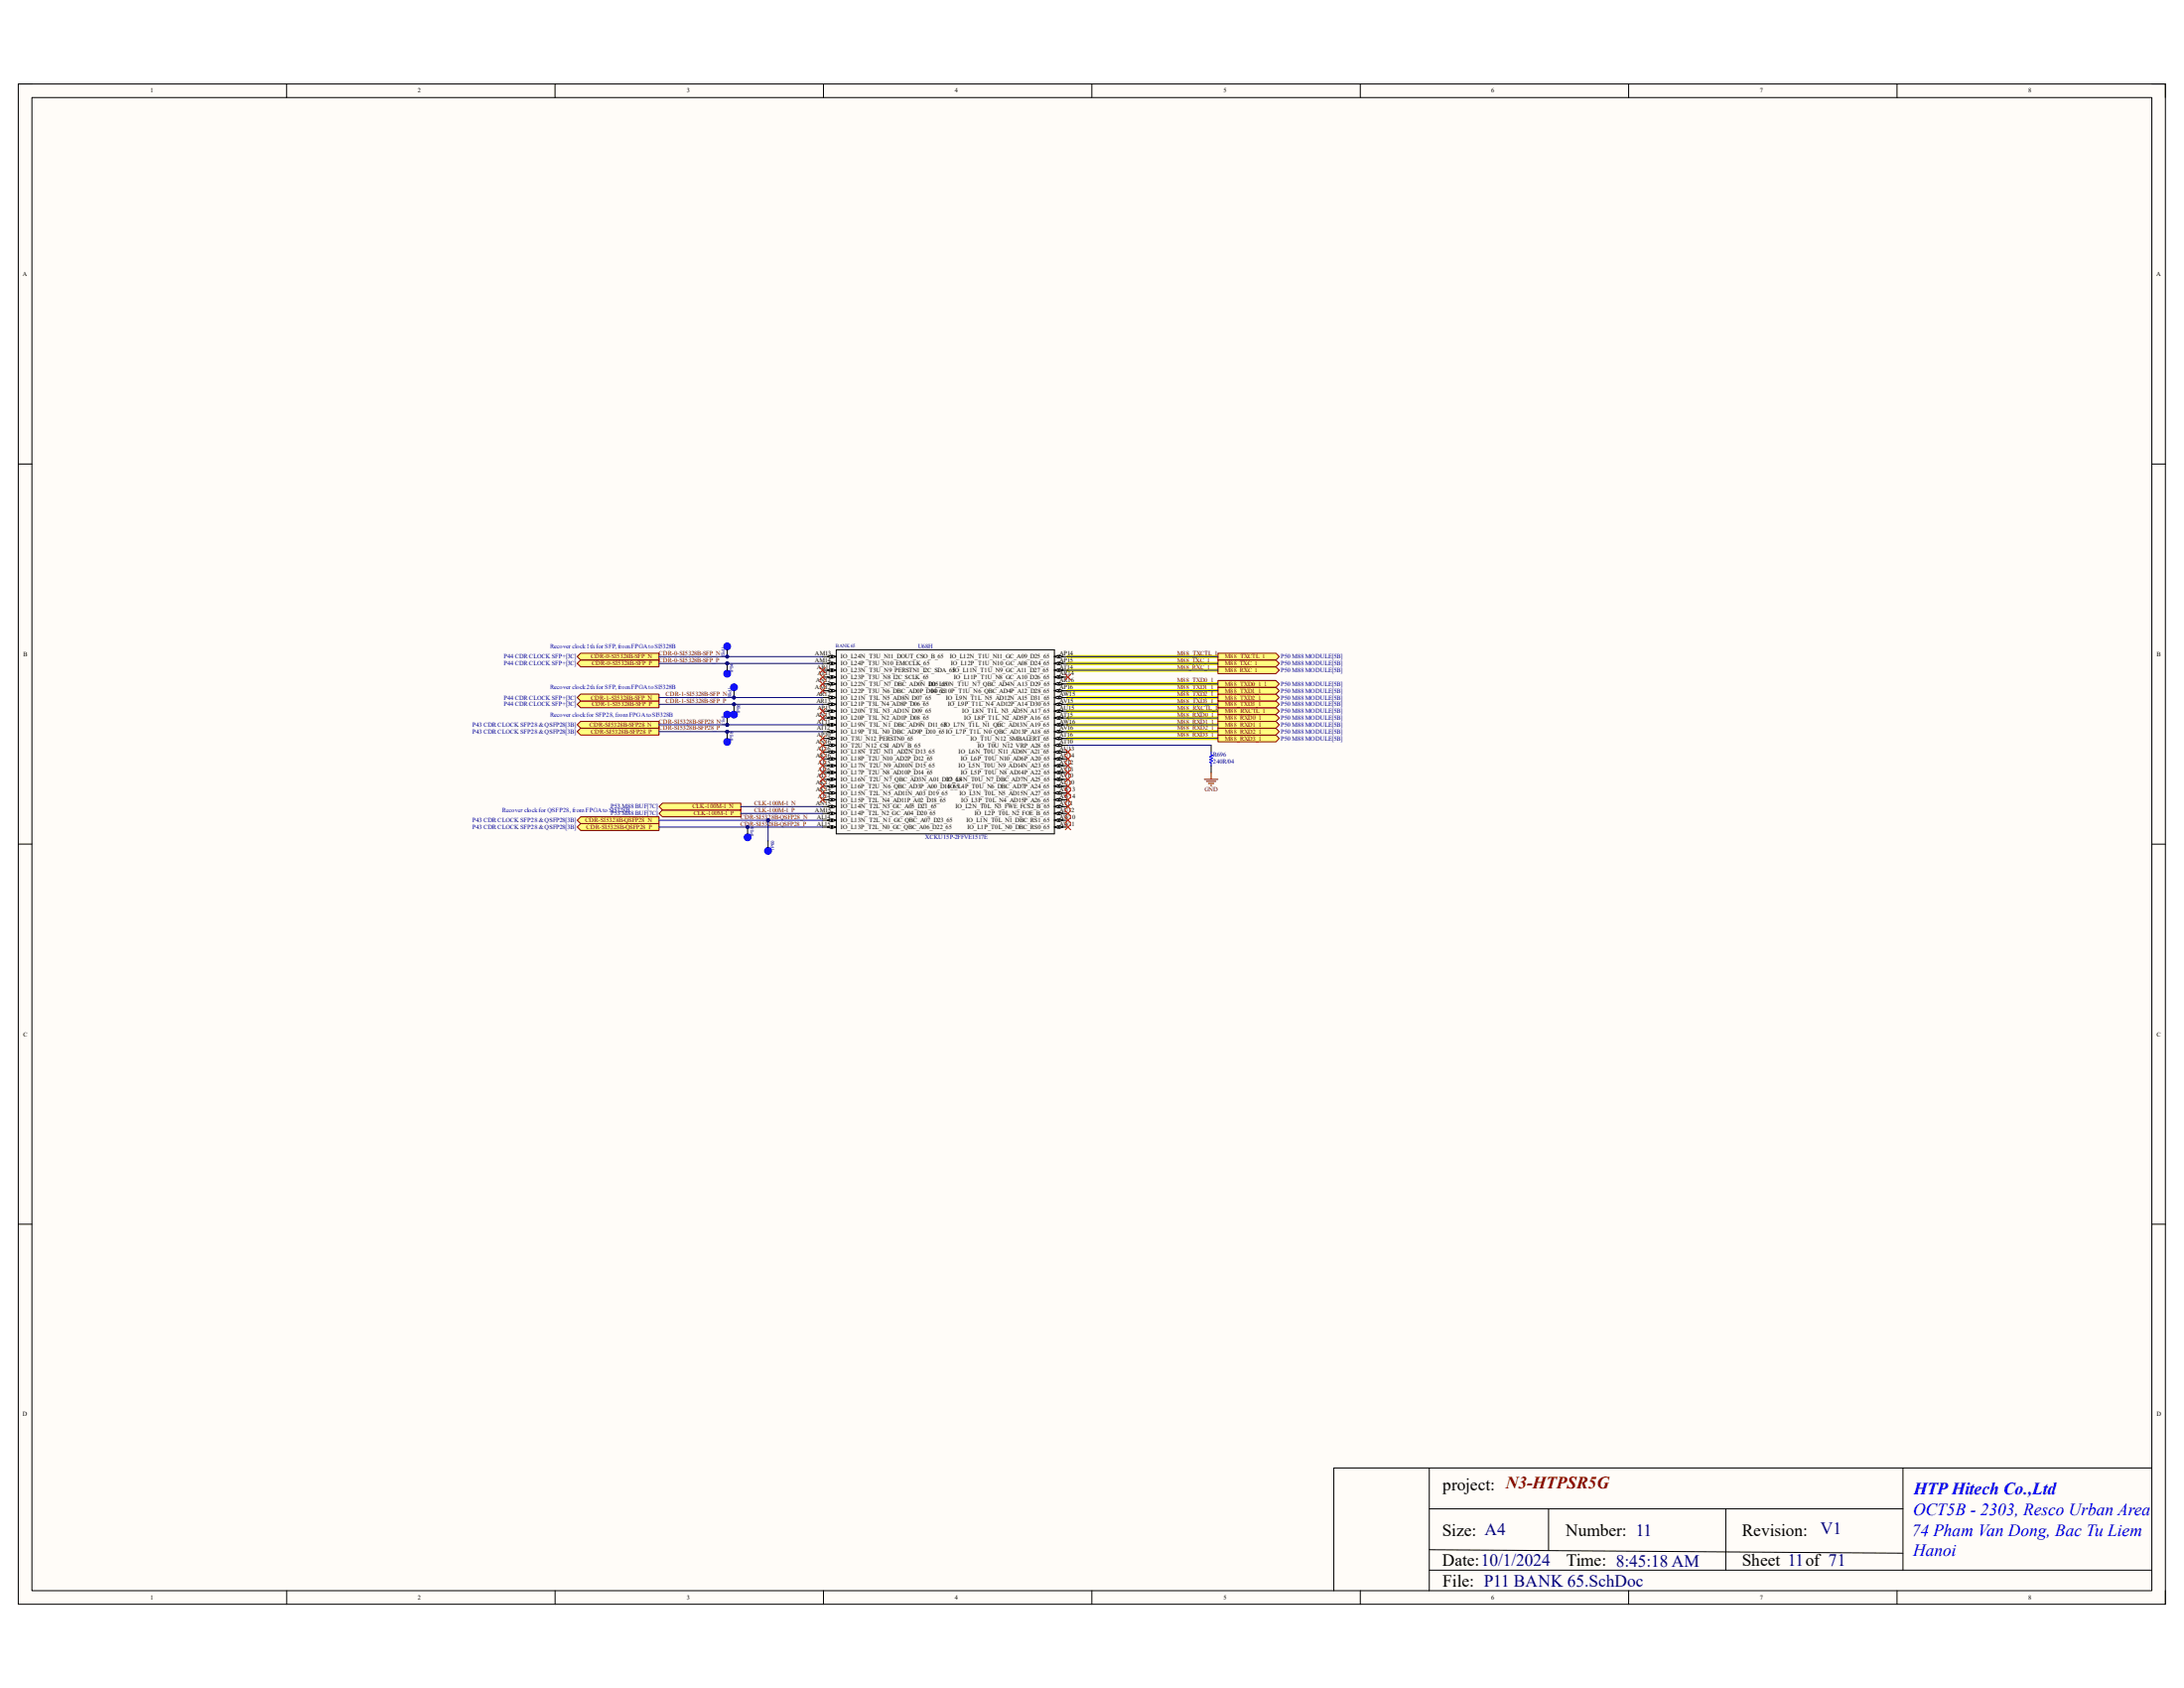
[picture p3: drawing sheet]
<svg xmlns="http://www.w3.org/2000/svg" width="279mm" height="216mm" viewBox="0 0 279 216" stroke-linecap="round" stroke-linejoin="round" font-family="sans-serif">
<path d="M2.3 10.7h274.7v194.5h-274.7z" fill-rule="evenodd" fill="#fffcf8"/>
<path d="M2.3 10.7h274.7v194.5h-274.7z" fill="none" stroke="#000" stroke-width=".13"/>
<path d="M4.1 12.5h271.2v191h-271.2z" fill-rule="evenodd" fill="#fffcf8"/>
<g fill="none" stroke="#000" stroke-width=".13">
<path d="M2.3 10.7h1.8M4.1 12.5h271.2v191h-271.2zM36.7 10.7v1.8M71 10.7v1.8M105.3 10.7v1.8M139.7 10.7v1.8M174 10.7v1.8M208.4 10.7v1.8M242.7 10.7v1.8M275.3 10.7h1.7v1.8M2.3 59.3h1.8M275.3 59.4h1.7"/>
<path d="M107 83.1h27.9v23.6h-27.9zM154.9 95.3v.9M154.9 97.9v.9M2.3 108h1.8M134.9 105.8h1.7M275.3 108h1.7M2.3 156.6h1.8M275.3 156.6h1.7M182.8 187.8v15.7M182.8 193h60.6M182.8 198.2l60.6 .5M198.1 193v5.3"/>
<path d="M220.8 193v7.8M243.4 187.8v13M275.3 187.8h-104.7v15.7M36.7 203.5v1.7M71 203.5v1.7M105.3 203.5v1.7M139.7 203.5v1.7M174 203.5v1.7M182.8 200.8h92.5M208.4 203.5v1.7M242.7 203.5v1.7M277 203.5v1.7"/>
</g>
<path d="M136.6 94.4h19.2M136.6 93.6h19.2M136.6 92.7h19.2M136.6 91.8h19.2M136.6 91h19.2M136.6 90.1h19.2M136.6 89.2h19.2M136.6 88.3h19.2M136.6 87.5h19.2M136.6 85.7h19.2M136.6 84.9h19.2M136.6 84h19.2" fill="none" stroke="#ff0" stroke-width=".42"/>
<path d="M154.9 96.2v.3l.2 .1-.3 .2 .3 .2-.3 .1 .3 .2-.3 .2 .1 .1v.3" fill="none" stroke="#00f" stroke-width=".13"/>
<path d="M154.1 99.7h1.7M154.3 99.9h1.2M154.9 98.8v.9M154.6 100.2h.7M154.9 100.5h.1" fill="none" stroke="#800000" stroke-width=".13"/>
<path d="M134.9 105.8l.5-.2v.4z" fill="#f8fcff"/>
<path d="M134.9 105.8l.5-.2v.4z" fill="none" stroke="#000" stroke-width=".13"/>
<path d="M135.5 105.6l.5 .2-.5 .2z" fill="#f8fcff"/>
<path d="M134.9 104.9h1.7M135.5 105.6l.5 .2-.5 .2z" fill="none" stroke="#000" stroke-width=".13"/>
<path d="M134.9 104.9l.5-.2v.4z" fill="#f8fcff"/>
<path d="M134.9 104.9l.5-.2v.4z" fill="none" stroke="#000" stroke-width=".13"/>
<path d="M135.5 104.7l.5 .2-.5 .2z" fill="#f8fcff"/>
<path d="M134.9 104h1.7M135.5 104.7l.5 .2-.5 .2z" fill="none" stroke="#000" stroke-width=".13"/>
<path d="M134.9 104l.5-.1v.3z" fill="#f8fcff"/>
<path d="M134.9 104l.5-.1v.3z" fill="none" stroke="#000" stroke-width=".13"/>
<path d="M135.5 103.9l.5 .1-.5 .2z" fill="#f8fcff"/>
<path d="M134.9 103.2h1.7M135.5 103.9l.5 .1-.5 .2z" fill="none" stroke="#000" stroke-width=".13"/>
<path d="M134.9 103.2l.5-.2v.3z" fill="#f8fcff"/>
<path d="M134.9 103.2l.5-.2v.3z" fill="none" stroke="#000" stroke-width=".13"/>
<path d="M135.5 103l.5 .2-.5 .1z" fill="#f8fcff"/>
<path d="M134.9 102.3h1.7M135.5 103l.5 .2-.5 .1z" fill="none" stroke="#000" stroke-width=".13"/>
<path d="M134.9 102.3l.5-.2v.4z" fill="#f8fcff"/>
<path d="M134.9 102.3l.5-.2v.4z" fill="none" stroke="#000" stroke-width=".13"/>
<path d="M135.5 102.1l.5 .2-.5 .2z" fill="#f8fcff"/>
<path d="M134.9 101.4h1.7M135.5 102.1l.5 .2-.5 .2z" fill="none" stroke="#000" stroke-width=".13"/>
<path d="M134.9 101.4l.5-.1v.3z" fill="#f8fcff"/>
<path d="M134.9 101.4l.5-.1v.3z" fill="none" stroke="#000" stroke-width=".13"/>
<path d="M135.5 101.3l.5 .1-.5 .2z" fill="#f8fcff"/>
<path d="M134.9 100.6h1.7M135.5 101.3l.5 .1-.5 .2z" fill="none" stroke="#000" stroke-width=".13"/>
<path d="M134.9 100.6l.5-.2v.3z" fill="#f8fcff"/>
<path d="M134.9 100.6l.5-.2v.3z" fill="none" stroke="#000" stroke-width=".13"/>
<path d="M135.5 100.4l.5 .2-.5 .1z" fill="#f8fcff"/>
<path d="M134.9 99.7h1.7M135.5 100.4l.5 .2-.5 .1z" fill="none" stroke="#000" stroke-width=".13"/>
<path d="M134.9 99.7l.5-.2v.4z" fill="#f8fcff"/>
<path d="M134.9 99.7l.5-.2v.4z" fill="none" stroke="#000" stroke-width=".13"/>
<path d="M135.5 99.5l.5 .2-.5 .2z" fill="#f8fcff"/>
<path d="M134.9 98.8h1.7M135.5 99.5l.5 .2-.5 .2z" fill="none" stroke="#000" stroke-width=".13"/>
<path d="M134.9 98.8l.5-.2v.4z" fill="#f8fcff"/>
<path d="M134.9 98.8l.5-.2v.4z" fill="none" stroke="#000" stroke-width=".13"/>
<path d="M135.5 98.6l.5 .2-.5 .2z" fill="#f8fcff"/>
<path d="M134.9 97.9h1.7M135.5 98.6l.5 .2-.5 .2z" fill="none" stroke="#000" stroke-width=".13"/>
<path d="M134.9 97.9l.5-.1v.3z" fill="#f8fcff"/>
<path d="M134.9 97.9l.5-.1v.3z" fill="none" stroke="#000" stroke-width=".13"/>
<path d="M135.5 97.8l.5 .1-.5 .2z" fill="#f8fcff"/>
<path d="M134.9 97.1h1.7M135.5 97.8l.5 .1-.5 .2z" fill="none" stroke="#000" stroke-width=".13"/>
<path d="M134.9 97.1l.5-.2v.3z" fill="#f8fcff"/>
<path d="M134.9 97.1l.5-.2v.3z" fill="none" stroke="#000" stroke-width=".13"/>
<path d="M135.5 96.9l.5 .2-.5 .1z" fill="#f8fcff"/>
<path d="M134.9 96.2h1.7M135.5 96.9l.5 .2-.5 .1z" fill="none" stroke="#000" stroke-width=".13"/>
<path d="M134.9 96.2l.5-.2v.4z" fill="#f8fcff"/>
<path d="M134.9 96.2l.5-.2v.4z" fill="none" stroke="#000" stroke-width=".13"/>
<path d="M135.5 96l.5 .2-.5 .2z" fill="#f8fcff"/>
<path d="M134.9 95.3h1.7M135.5 96l.5 .2-.5 .2z" fill="none" stroke="#000" stroke-width=".13"/>
<path d="M134.9 95.3l.5-.2v.4z" fill="#f8fcff"/>
<path d="M134.9 95.3l.5-.2v.4z" fill="none" stroke="#000" stroke-width=".13"/>
<path d="M135.5 95.1l.5 .2-.5 .2z" fill="#f8fcff"/>
<path d="M134.9 94.4h1.7M135.5 95.1l.5 .2-.5 .2z" fill="none" stroke="#000" stroke-width=".13"/>
<path d="M134.9 94.4l.5-.1v.3z" fill="#f8fcff"/>
<path d="M134.9 94.4l.5-.1v.3z" fill="none" stroke="#000" stroke-width=".13"/>
<path d="M135.5 94.3l.5 .1-.5 .2z" fill="#f8fcff"/>
<path d="M134.9 93.6h1.7M135.5 94.3l.5 .1-.5 .2z" fill="none" stroke="#000" stroke-width=".13"/>
<path d="M134.9 93.6l.5-.2v.3z" fill="#f8fcff"/>
<path d="M134.9 93.6l.5-.2v.3z" fill="none" stroke="#000" stroke-width=".13"/>
<path d="M135.5 93.4l.5 .2-.5 .1z" fill="#f8fcff"/>
<path d="M134.9 92.7h1.7M135.5 93.4l.5 .2-.5 .1z" fill="none" stroke="#000" stroke-width=".13"/>
<path d="M134.9 92.7l.5-.2v.4z" fill="#f8fcff"/>
<path d="M134.9 92.7l.5-.2v.4z" fill="none" stroke="#000" stroke-width=".13"/>
<path d="M135.5 92.5l.5 .2-.5 .2z" fill="#f8fcff"/>
<path d="M134.9 91.8h1.7M135.5 92.5l.5 .2-.5 .2z" fill="none" stroke="#000" stroke-width=".13"/>
<path d="M134.9 91.8l.5-.1v.3z" fill="#f8fcff"/>
<path d="M134.9 91.8l.5-.1v.3z" fill="none" stroke="#000" stroke-width=".13"/>
<path d="M135.5 91.7l.5 .1-.5 .2z" fill="#f8fcff"/>
<path d="M134.9 91h1.7M135.5 91.7l.5 .1-.5 .2z" fill="none" stroke="#000" stroke-width=".13"/>
<path d="M134.9 91l.5-.2v.3z" fill="#f8fcff"/>
<path d="M134.9 91l.5-.2v.3z" fill="none" stroke="#000" stroke-width=".13"/>
<path d="M135.5 90.8l.5 .2-.5 .1z" fill="#f8fcff"/>
<path d="M134.9 90.1h1.7M135.5 90.8l.5 .2-.5 .1z" fill="none" stroke="#000" stroke-width=".13"/>
<path d="M134.9 90.1l.5-.2v.4z" fill="#f8fcff"/>
<path d="M134.9 90.1l.5-.2v.4z" fill="none" stroke="#000" stroke-width=".13"/>
<path d="M135.5 89.9l.5 .2-.5 .2z" fill="#f8fcff"/>
<path d="M134.9 89.2h1.7M135.5 89.9l.5 .2-.5 .2z" fill="none" stroke="#000" stroke-width=".13"/>
<path d="M134.9 89.2l.5-.2v.4z" fill="#f8fcff"/>
<path d="M134.9 89.2l.5-.2v.4z" fill="none" stroke="#000" stroke-width=".13"/>
<path d="M135.5 89l.5 .2-.5 .2z" fill="#f8fcff"/>
<path d="M134.9 88.3h1.7M135.5 89l.5 .2-.5 .2z" fill="none" stroke="#000" stroke-width=".13"/>
<path d="M134.9 88.3l.5-.1v.3z" fill="#f8fcff"/>
<path d="M134.9 88.3l.5-.1v.3z" fill="none" stroke="#000" stroke-width=".13"/>
<path d="M135.5 88.2l.5 .1-.5 .2z" fill="#f8fcff"/>
<path d="M134.9 87.5h1.7M135.5 88.2l.5 .1-.5 .2z" fill="none" stroke="#000" stroke-width=".13"/>
<path d="M134.9 87.5l.5-.2v.3z" fill="#f8fcff"/>
<path d="M134.9 87.5l.5-.2v.3z" fill="none" stroke="#000" stroke-width=".13"/>
<path d="M135.5 87.3l.5 .2-.5 .1z" fill="#f8fcff"/>
<path d="M134.9 86.6h1.7M135.5 87.3l.5 .2-.5 .1z" fill="none" stroke="#000" stroke-width=".13"/>
<path d="M134.9 86.6l.5-.2v.4z" fill="#f8fcff"/>
<path d="M134.9 86.6l.5-.2v.4z" fill="none" stroke="#000" stroke-width=".13"/>
<path d="M135.5 86.4l.5 .2-.5 .2z" fill="#f8fcff"/>
<path d="M134.9 85.7h1.7M135.5 86.4l.5 .2-.5 .2z" fill="none" stroke="#000" stroke-width=".13"/>
<path d="M134.9 85.7l.5-.1v.3z" fill="#f8fcff"/>
<path d="M134.9 85.7l.5-.1v.3z" fill="none" stroke="#000" stroke-width=".13"/>
<path d="M135.5 85.6l.5 .1-.5 .2z" fill="#f8fcff"/>
<path d="M134.9 84.9h1.7M135.5 85.6l.5 .1-.5 .2z" fill="none" stroke="#000" stroke-width=".13"/>
<path d="M134.9 84.9l.5-.2v.3z" fill="#f8fcff"/>
<path d="M134.9 84.9l.5-.2v.3z" fill="none" stroke="#000" stroke-width=".13"/>
<path d="M135.5 84.7l.5 .2-.5 .1z" fill="#f8fcff"/>
<path d="M134.9 84h1.7M135.5 84.7l.5 .2-.5 .1z" fill="none" stroke="#000" stroke-width=".13"/>
<path d="M134.9 84l.5-.2v.4z" fill="#f8fcff"/>
<path d="M134.9 84l.5-.2v.4z" fill="none" stroke="#000" stroke-width=".13"/>
<path d="M135.5 83.8l.5 .2-.5 .2z" fill="#f8fcff"/>
<path d="M135.5 83.8l.5 .2-.5 .2zM105.2 105.8h1.8" fill="none" stroke="#000" stroke-width=".13"/>
<path d="M106.5 105.6l.5 .2-.5 .2z" fill="#f8fcff"/>
<path d="M106.5 105.6l.5 .2-.5 .2z" fill="none" stroke="#000" stroke-width=".13"/>
<path d="M105.8 105.8l.6-.2v.4z" fill="#f8fcff"/>
<path d="M105.2 104.9h1.8M105.8 105.8l.6-.2v.4z" fill="none" stroke="#000" stroke-width=".13"/>
<path d="M106.5 104.7l.5 .2-.5 .2z" fill="#f8fcff"/>
<path d="M106.5 104.7l.5 .2-.5 .2z" fill="none" stroke="#000" stroke-width=".13"/>
<path d="M105.8 104.9l.6-.2v.4z" fill="#f8fcff"/>
<path d="M105.2 104h1.8M105.8 104.9l.6-.2v.4z" fill="none" stroke="#000" stroke-width=".13"/>
<path d="M106.5 103.9l.5 .1-.5 .2z" fill="#f8fcff"/>
<path d="M106.5 103.9l.5 .1-.5 .2z" fill="none" stroke="#000" stroke-width=".13"/>
<path d="M105.8 104l.6-.1v.3z" fill="#f8fcff"/>
<path d="M105.2 103.2h1.8M105.8 104l.6-.1v.3z" fill="none" stroke="#000" stroke-width=".13"/>
<path d="M106.5 103l.5 .2-.5 .1z" fill="#f8fcff"/>
<path d="M106.5 103l.5 .2-.5 .1z" fill="none" stroke="#000" stroke-width=".13"/>
<path d="M105.8 103.2l.6-.2v.3z" fill="#f8fcff"/>
<path d="M105.2 102.3h1.8M105.8 103.2l.6-.2v.3z" fill="none" stroke="#000" stroke-width=".13"/>
<path d="M106.5 102.1l.5 .2-.5 .2z" fill="#f8fcff"/>
<path d="M106.5 102.1l.5 .2-.5 .2z" fill="none" stroke="#000" stroke-width=".13"/>
<path d="M105.8 102.3l.6-.2v.4z" fill="#f8fcff"/>
<path d="M105.2 101.4h1.8M105.8 102.3l.6-.2v.4z" fill="none" stroke="#000" stroke-width=".13"/>
<path d="M106.5 101.3l.5 .1-.5 .2z" fill="#f8fcff"/>
<path d="M106.5 101.3l.5 .1-.5 .2z" fill="none" stroke="#000" stroke-width=".13"/>
<path d="M105.8 101.4l.6-.1v.3z" fill="#f8fcff"/>
<path d="M105.2 100.6h1.8M105.8 101.4l.6-.1v.3z" fill="none" stroke="#000" stroke-width=".13"/>
<path d="M106.5 100.4l.5 .2-.5 .1z" fill="#f8fcff"/>
<path d="M106.5 100.4l.5 .2-.5 .1z" fill="none" stroke="#000" stroke-width=".13"/>
<path d="M105.8 100.6l.6-.2v.3z" fill="#f8fcff"/>
<path d="M105.2 99.7h1.8M105.8 100.6l.6-.2v.3z" fill="none" stroke="#000" stroke-width=".13"/>
<path d="M106.5 99.5l.5 .2-.5 .2z" fill="#f8fcff"/>
<path d="M106.5 99.5l.5 .2-.5 .2z" fill="none" stroke="#000" stroke-width=".13"/>
<path d="M105.8 99.7l.6-.2v.4z" fill="#f8fcff"/>
<path d="M105.2 98.8h1.8M105.8 99.7l.6-.2v.4z" fill="none" stroke="#000" stroke-width=".13"/>
<path d="M106.5 98.6l.5 .2-.5 .2z" fill="#f8fcff"/>
<path d="M106.5 98.6l.5 .2-.5 .2z" fill="none" stroke="#000" stroke-width=".13"/>
<path d="M105.8 98.8l.6-.2v.4z" fill="#f8fcff"/>
<path d="M105.2 97.9h1.8M105.8 98.8l.6-.2v.4z" fill="none" stroke="#000" stroke-width=".13"/>
<path d="M106.5 97.8l.5 .1-.5 .2z" fill="#f8fcff"/>
<path d="M106.5 97.8l.5 .1-.5 .2z" fill="none" stroke="#000" stroke-width=".13"/>
<path d="M105.8 97.9l.6-.1v.3z" fill="#f8fcff"/>
<path d="M105.2 97.1h1.8M105.8 97.9l.6-.1v.3z" fill="none" stroke="#000" stroke-width=".13"/>
<path d="M106.5 96.9l.5 .2-.5 .1z" fill="#f8fcff"/>
<path d="M106.5 96.9l.5 .2-.5 .1z" fill="none" stroke="#000" stroke-width=".13"/>
<path d="M105.8 97.1l.6-.2v.3z" fill="#f8fcff"/>
<path d="M105.2 96.2h1.8M105.8 97.1l.6-.2v.3z" fill="none" stroke="#000" stroke-width=".13"/>
<path d="M106.5 96l.5 .2-.5 .2z" fill="#f8fcff"/>
<path d="M106.5 96l.5 .2-.5 .2z" fill="none" stroke="#000" stroke-width=".13"/>
<path d="M105.8 96.2l.6-.2v.4z" fill="#f8fcff"/>
<path d="M105.2 95.3h1.8M105.8 96.2l.6-.2v.4z" fill="none" stroke="#000" stroke-width=".13"/>
<path d="M106.5 95.1l.5 .2-.5 .2z" fill="#f8fcff"/>
<path d="M106.5 95.1l.5 .2-.5 .2z" fill="none" stroke="#000" stroke-width=".13"/>
<path d="M105.8 95.3l.6-.2v.4z" fill="#f8fcff"/>
<path d="M105.2 94.4h1.8M105.8 95.3l.6-.2v.4z" fill="none" stroke="#000" stroke-width=".13"/>
<path d="M106.5 94.3l.5 .1-.5 .2z" fill="#f8fcff"/>
<path d="M106.5 94.3l.5 .1-.5 .2z" fill="none" stroke="#000" stroke-width=".13"/>
<path d="M105.8 94.4l.6-.1v.3z" fill="#f8fcff"/>
<path d="M105.2 93.6h1.8M105.8 94.4l.6-.1v.3z" fill="none" stroke="#000" stroke-width=".13"/>
<path d="M106.5 93.4l.5 .2-.5 .1z" fill="#f8fcff"/>
<path d="M106.5 93.4l.5 .2-.5 .1z" fill="none" stroke="#000" stroke-width=".13"/>
<path d="M105.8 93.6l.6-.2v.3z" fill="#f8fcff"/>
<path d="M105.2 92.7h1.8M105.8 93.6l.6-.2v.3z" fill="none" stroke="#000" stroke-width=".13"/>
<path d="M106.5 92.5l.5 .2-.5 .2z" fill="#f8fcff"/>
<path d="M106.5 92.5l.5 .2-.5 .2z" fill="none" stroke="#000" stroke-width=".13"/>
<path d="M105.8 92.7l.6-.2v.4z" fill="#f8fcff"/>
<path d="M105.2 91.8h1.8M105.8 92.7l.6-.2v.4z" fill="none" stroke="#000" stroke-width=".13"/>
<path d="M106.5 91.7l.5 .1-.5 .2z" fill="#f8fcff"/>
<path d="M106.5 91.7l.5 .1-.5 .2z" fill="none" stroke="#000" stroke-width=".13"/>
<path d="M105.8 91.8l.6-.1v.3z" fill="#f8fcff"/>
<path d="M105.2 91h1.8M105.8 91.8l.6-.1v.3z" fill="none" stroke="#000" stroke-width=".13"/>
<path d="M106.5 90.8l.5 .2-.5 .1z" fill="#f8fcff"/>
<path d="M106.5 90.8l.5 .2-.5 .1z" fill="none" stroke="#000" stroke-width=".13"/>
<path d="M105.8 91l.6-.2v.3z" fill="#f8fcff"/>
<path d="M105.2 90.1h1.8M105.8 91l.6-.2v.3z" fill="none" stroke="#000" stroke-width=".13"/>
<path d="M106.5 89.9l.5 .2-.5 .2z" fill="#f8fcff"/>
<path d="M106.5 89.9l.5 .2-.5 .2z" fill="none" stroke="#000" stroke-width=".13"/>
<path d="M105.8 90.1l.6-.2v.4z" fill="#f8fcff"/>
<path d="M105.2 89.2h1.8M105.8 90.1l.6-.2v.4z" fill="none" stroke="#000" stroke-width=".13"/>
<path d="M106.5 89l.5 .2-.5 .2z" fill="#f8fcff"/>
<path d="M106.5 89l.5 .2-.5 .2z" fill="none" stroke="#000" stroke-width=".13"/>
<path d="M105.8 89.2l.6-.2v.4z" fill="#f8fcff"/>
<path d="M105.2 88.3h1.8M105.8 89.2l.6-.2v.4z" fill="none" stroke="#000" stroke-width=".13"/>
<path d="M106.5 88.2l.5 .1-.5 .2z" fill="#f8fcff"/>
<path d="M106.5 88.2l.5 .1-.5 .2z" fill="none" stroke="#000" stroke-width=".13"/>
<path d="M105.8 88.3l.6-.1v.3z" fill="#f8fcff"/>
<path d="M105.2 87.5h1.8M105.8 88.3l.6-.1v.3z" fill="none" stroke="#000" stroke-width=".13"/>
<path d="M106.5 87.3l.5 .2-.5 .1z" fill="#f8fcff"/>
<path d="M106.5 87.3l.5 .2-.5 .1z" fill="none" stroke="#000" stroke-width=".13"/>
<path d="M105.8 87.5l.6-.2v.3z" fill="#f8fcff"/>
<path d="M105.2 86.6h1.8M105.8 87.5l.6-.2v.3z" fill="none" stroke="#000" stroke-width=".13"/>
<path d="M106.5 86.4l.5 .2-.5 .2z" fill="#f8fcff"/>
<path d="M106.5 86.4l.5 .2-.5 .2z" fill="none" stroke="#000" stroke-width=".13"/>
<path d="M105.8 86.6l.6-.2v.4z" fill="#f8fcff"/>
<path d="M105.2 85.7h1.8M105.8 86.6l.6-.2v.4z" fill="none" stroke="#000" stroke-width=".13"/>
<path d="M106.5 85.6l.5 .1-.5 .2z" fill="#f8fcff"/>
<path d="M106.5 85.6l.5 .1-.5 .2z" fill="none" stroke="#000" stroke-width=".13"/>
<path d="M105.8 85.7l.6-.1v.3z" fill="#f8fcff"/>
<path d="M105.2 84.9h1.8M105.8 85.7l.6-.1v.3z" fill="none" stroke="#000" stroke-width=".13"/>
<path d="M106.5 84.7l.5 .2-.5 .1z" fill="#f8fcff"/>
<path d="M106.5 84.7l.5 .2-.5 .1z" fill="none" stroke="#000" stroke-width=".13"/>
<path d="M105.8 84.9l.6-.2v.3z" fill="#f8fcff"/>
<path d="M105.2 84h1.8M105.8 84.9l.6-.2v.3z" fill="none" stroke="#000" stroke-width=".13"/>
<path d="M106.5 83.8l.5 .2-.5 .2z" fill="#f8fcff"/>
<path d="M106.5 83.8l.5 .2-.5 .2z" fill="none" stroke="#000" stroke-width=".13"/>
<path d="M105.8 84l.6-.2v.4z" fill="#f8fcff"/>
<path d="M105.8 84l.6-.2v.4z" fill="none" stroke="#000" stroke-width=".13"/>
<path d="M74.3 89.7h10v.8h-10l-.5-.4z" fill-rule="evenodd" fill="#ffff80"/>
<path d="M74.3 89.7h10v.8h-10l-.5-.4z" fill="none" stroke="#800000" stroke-width=".13"/>
<path d="M73.8 84.9l.5-.5h10v.9h-10z" fill-rule="evenodd" fill="#ffff80"/>
<path d="M73.8 84.9l.5-.5h10v.9h-10z" fill="none" stroke="#800000" stroke-width=".13"/>
<path d="M74.3 105.3h10v.9h-10l-.5-.4z" fill-rule="evenodd" fill="#ffff80"/>
<path d="M74.3 105.3h10v.9h-10l-.5-.4z" fill="none" stroke="#800000" stroke-width=".13"/>
<path d="M74.3 93.1h10v.9h-10l-.5-.4z" fill-rule="evenodd" fill="#ffff80"/>
<path d="M74.3 93.1h10v.9h-10l-.5-.4z" fill="none" stroke="#800000" stroke-width=".13"/>
<path d="M73.8 84l.5-.5h10v.9h-10z" fill-rule="evenodd" fill="#ffff80"/>
<path d="M73.8 84l.5-.5h10v.9h-10z" fill="none" stroke="#800000" stroke-width=".13"/>
<path d="M74.3 88.8h10v.9h-10l-.5-.5z" fill-rule="evenodd" fill="#ffff80"/>
<path d="M74.3 88.8h10v.9h-10l-.5-.5z" fill="none" stroke="#800000" stroke-width=".13"/>
<path d="M74.3 92.3h10v.8h-10l-.5-.4z" fill-rule="evenodd" fill="#ffff80"/>
<path d="M74.3 92.3h10v.8h-10l-.5-.4z" fill="none" stroke="#800000" stroke-width=".13"/>
<path d="M74.3 104.5h10v.8h-10l-.5-.4z" fill-rule="evenodd" fill="#ffff80"/>
<path d="M74.3 104.5h10v.8h-10l-.5-.4z" fill="none" stroke="#800000" stroke-width=".13"/>
<circle cx="93" cy="84" r=".17" fill="#000080"/>
<circle cx="93" cy="84" r=".17" fill="none" stroke="#000080" stroke-width=".13"/>
<circle cx="93" cy="82.7" r=".44" fill="#00f"/>
<circle cx="93" cy="82.7" r=".44" fill="none" stroke="#00f" stroke-width=".13"/>
<path d="M93 83.1v.9" fill="none" stroke="#000" stroke-width=".13"/>
<circle cx="93" cy="84" r=".17" fill="#000080"/>
<circle cx="93" cy="84" r=".17" fill="none" stroke="#000080" stroke-width=".13"/>
<circle cx="93" cy="84.9" r=".17" fill="#000080"/>
<circle cx="93" cy="84.9" r=".17" fill="none" stroke="#000080" stroke-width=".13"/>
<circle cx="93" cy="86.2" r=".44" fill="#00f"/>
<circle cx="93" cy="86.2" r=".44" fill="none" stroke="#00f" stroke-width=".13"/>
<path d="M93 84.9v.8" fill="none" stroke="#000" stroke-width=".13"/>
<circle cx="93" cy="84.9" r=".17" fill="#000080"/>
<circle cx="93" cy="84.9" r=".17" fill="none" stroke="#000080" stroke-width=".13"/>
<circle cx="93.9" cy="89.2" r=".17" fill="#000080"/>
<circle cx="93.9" cy="89.2" r=".17" fill="none" stroke="#000080" stroke-width=".13"/>
<circle cx="93.9" cy="87.9" r=".44" fill="#00f"/>
<circle cx="93.9" cy="87.9" r=".44" fill="none" stroke="#00f" stroke-width=".13"/>
<path d="M93.9 88.3v.9" fill="none" stroke="#000" stroke-width=".13"/>
<circle cx="93.9" cy="89.2" r=".17" fill="#000080"/>
<circle cx="93.9" cy="89.2" r=".17" fill="none" stroke="#000080" stroke-width=".13"/>
<circle cx="93.9" cy="90.1" r=".17" fill="#000080"/>
<circle cx="93.9" cy="90.1" r=".17" fill="none" stroke="#000080" stroke-width=".13"/>
<circle cx="93.9" cy="91.4" r=".44" fill="#00f"/>
<circle cx="93.9" cy="91.4" r=".44" fill="none" stroke="#00f" stroke-width=".13"/>
<path d="M93.9 90.1v.9" fill="none" stroke="#000" stroke-width=".13"/>
<circle cx="93.9" cy="90.1" r=".17" fill="#000080"/>
<circle cx="93.9" cy="90.1" r=".17" fill="none" stroke="#000080" stroke-width=".13"/>
<circle cx="93" cy="92.7" r=".17" fill="#000080"/>
<circle cx="93" cy="92.7" r=".17" fill="none" stroke="#000080" stroke-width=".13"/>
<circle cx="93" cy="91.4" r=".44" fill="#00f"/>
<circle cx="93" cy="91.4" r=".44" fill="none" stroke="#00f" stroke-width=".13"/>
<path d="M93 91.8v.9" fill="none" stroke="#000" stroke-width=".13"/>
<circle cx="93" cy="92.7" r=".17" fill="#000080"/>
<circle cx="93" cy="92.7" r=".17" fill="none" stroke="#000080" stroke-width=".13"/>
<circle cx="93" cy="93.6" r=".17" fill="#000080"/>
<circle cx="93" cy="93.6" r=".17" fill="none" stroke="#000080" stroke-width=".13"/>
<circle cx="93" cy="94.9" r=".44" fill="#00f"/>
<circle cx="93" cy="94.9" r=".44" fill="none" stroke="#00f" stroke-width=".13"/>
<path d="M93 93.6v.8" fill="none" stroke="#000" stroke-width=".13"/>
<circle cx="93" cy="93.6" r=".17" fill="#000080"/>
<circle cx="93" cy="93.6" r=".17" fill="none" stroke="#000080" stroke-width=".13"/>
<circle cx="95.6" cy="105.8" r=".17" fill="#000080"/>
<circle cx="95.6" cy="105.8" r=".17" fill="none" stroke="#000080" stroke-width=".13"/>
<circle cx="95.6" cy="107.1" r=".44" fill="#00f"/>
<circle cx="95.6" cy="107.1" r=".44" fill="none" stroke="#00f" stroke-width=".13"/>
<path d="M95.6 105.8v.9" fill="none" stroke="#000" stroke-width=".13"/>
<circle cx="95.6" cy="105.8" r=".17" fill="#000080"/>
<circle cx="95.6" cy="105.8" r=".17" fill="none" stroke="#000080" stroke-width=".13"/>
<circle cx="98.3" cy="108.8" r=".44" fill="#00f"/>
<circle cx="98.3" cy="108.8" r=".44" fill="none" stroke="#00f" stroke-width=".13"/>
<path d="M98.3 107.5v.9" fill="none" stroke="#000" stroke-width=".13"/>
<path d="M155.8 94h7.4l.5 .4-.5 .5h-7.4z" fill-rule="evenodd" fill="#ffff80"/>
<path d="M155.8 94h7.4l.5 .4-.5 .5h-7.4z" fill="none" stroke="#800000" stroke-width=".13"/>
<path d="M155.8 93.1h7.4l.5 .5-.5 .4h-7.4z" fill-rule="evenodd" fill="#ffff80"/>
<path d="M155.8 93.1h7.4l.5 .5-.5 .4h-7.4z" fill="none" stroke="#800000" stroke-width=".13"/>
<path d="M155.8 92.3h7.4l.5 .4-.5 .4h-7.4z" fill-rule="evenodd" fill="#ffff80"/>
<path d="M155.8 92.3h7.4l.5 .4-.5 .4h-7.4z" fill="none" stroke="#800000" stroke-width=".13"/>
<path d="M155.8 91.4h7.4l.5 .4-.5 .5h-7.4z" fill-rule="evenodd" fill="#ffff80"/>
<path d="M155.8 91.4h7.4l.5 .4-.5 .5h-7.4z" fill="none" stroke="#800000" stroke-width=".13"/>
<path d="M155.8 90.5h7.4l.5 .5-.5 .4h-7.4z" fill-rule="evenodd" fill="#ffff80"/>
<path d="M155.8 90.5h7.4l.5 .5-.5 .4h-7.4z" fill="none" stroke="#800000" stroke-width=".13"/>
<path d="M155.8 85.3h7.4l.5 .4-.5 .5h-7.4z" fill-rule="evenodd" fill="#ffff80"/>
<path d="M155.8 85.3h7.4l.5 .4-.5 .5h-7.4z" fill="none" stroke="#800000" stroke-width=".13"/>
<path d="M155.8 89.7h7.4l.5 .4-.5 .4h-7.4z" fill-rule="evenodd" fill="#ffff80"/>
<path d="M155.8 89.7h7.4l.5 .4-.5 .4h-7.4z" fill="none" stroke="#800000" stroke-width=".13"/>
<path d="M155.8 88.8h7.4l.5 .4-.5 .5h-7.4z" fill-rule="evenodd" fill="#ffff80"/>
<path d="M155.8 88.8h7.4l.5 .4-.5 .5h-7.4z" fill="none" stroke="#800000" stroke-width=".13"/>
<path d="M155.8 87.9h7.4l.5 .4-.5 .5h-7.4z" fill-rule="evenodd" fill="#ffff80"/>
<path d="M155.8 87.9h7.4l.5 .4-.5 .5h-7.4z" fill="none" stroke="#800000" stroke-width=".13"/>
<path d="M155.8 87h7.4l.5 .5-.5 .4h-7.4z" fill-rule="evenodd" fill="#ffff80"/>
<path d="M155.8 87h7.4l.5 .5-.5 .4h-7.4z" fill="none" stroke="#800000" stroke-width=".13"/>
<path d="M155.8 84.4h7.4l.5 .5-.5 .4h-7.4z" fill-rule="evenodd" fill="#ffff80"/>
<path d="M155.8 84.4h7.4l.5 .5-.5 .4h-7.4z" fill="none" stroke="#800000" stroke-width=".13"/>
<path d="M84.3 104l.4-.4h10.1v.9h-10.1z" fill-rule="evenodd" fill="#ffff80"/>
<path d="M84.3 104l.4-.4h10.1v.9h-10.1z" fill="none" stroke="#800000" stroke-width=".13"/>
<path d="M84.3 103.2l.4-.5h10.1v.9h-10.1z" fill-rule="evenodd" fill="#ffff80"/>
<path d="M84.3 103.2l.4-.5h10.1v.9h-10.1z" fill="none" stroke="#800000" stroke-width=".13"/>
<path d="M98.3 104.9v2.6" fill="none" stroke="#000080" stroke-width=".13"/>
<circle cx="98.3" cy="104.9" r=".17" fill="#000080"/>
<g fill="none" stroke="#000080" stroke-width=".13">
<path d="M84.3 105.8h20.9"/>
<circle cx="98.3" cy="104.9" r=".17"/>
</g>
<circle cx="95.6" cy="105.8" r=".17" fill="#000080"/>
<g fill="none" stroke="#000080" stroke-width=".13">
<path d="M84.3 104.9h20.9"/>
<circle cx="95.6" cy="105.8" r=".17"/>
</g>
<circle cx="98.3" cy="104.9" r=".17" fill="#000080"/>
<g fill="none" stroke="#000080" stroke-width=".13">
<path d="M84.3 93.6h20.9"/>
<circle cx="98.3" cy="104.9" r=".17"/>
</g>
<circle cx="93" cy="93.6" r=".17" fill="#000080"/>
<g fill="none" stroke="#000080" stroke-width=".13">
<path d="M84.3 92.7h20.9"/>
<circle cx="93" cy="93.6" r=".17"/>
</g>
<circle cx="93" cy="92.7" r=".17" fill="#000080"/>
<g fill="none" stroke="#000080" stroke-width=".13">
<path d="M84.3 90.1h20.9"/>
<circle cx="93" cy="92.7" r=".17"/>
</g>
<circle cx="93.9" cy="90.1" r=".17" fill="#000080"/>
<g fill="none" stroke="#000080" stroke-width=".13">
<path d="M84.3 89.2h20.9"/>
<circle cx="93.9" cy="90.1" r=".17"/>
</g>
<circle cx="93.9" cy="89.2" r=".17" fill="#000080"/>
<g fill="none" stroke="#000080" stroke-width=".13">
<path d="M84.3 84.9h20.9"/>
<circle cx="93.9" cy="89.2" r=".17"/>
</g>
<circle cx="93" cy="84.9" r=".17" fill="#000080"/>
<g fill="none" stroke="#000080" stroke-width=".13">
<path d="M84.3 84h20.9"/>
<circle cx="93" cy="84.9" r=".17"/>
</g>
<circle cx="93" cy="84" r=".17" fill="#000080"/>
<g fill="none" stroke="#000080" stroke-width=".13">
<path d="M136.6 95.3h18.3M136.6 94.4h19.2M136.6 93.6h19.2M136.6 92.7h19.2M136.6 91.8h19.2M136.6 91h19.2M136.6 90.1h19.2M136.6 89.2h19.2M136.6 88.3h19.2M136.6 87.5h19.2M136.6 85.7h19.2M136.6 84.9h19.2"/>
<path d="M94.8 104h10.4M94.8 103.2h10.4"/>
<circle cx="93" cy="84" r=".17"/>
</g>
<path d="M155.8 83.5h7.4l.5 .5-.5 .4h-7.4z" fill-rule="evenodd" fill="#ffff80"/>
<path d="M155.8 83.5h7.4l.5 .5-.5 .4h-7.4z" fill="none" stroke="#800000" stroke-width=".13"/>
<path d="M136.6 84h19.2" fill="none" stroke="#000080" stroke-width=".13"/>
<g fill="none" stroke="#f00" stroke-width=".13">
<path d="M104.9 87.1l.7 .7M104.9 94.1l.7 .7M104.9 95l.7 .7M104.9 95.8l.7 .7M104.9 96.7l.7 .7M104.9 97.6l.7 .7M104.9 98.5l.7 .7M104.9 99.3l.7 .7M104.9 91.5l.7 .7M104.9 90.6l.7 .7M104.9 88l.7 .7M104.9 86.2l.7 .7"/>
<path d="M104.9 85.4l.7 .7M105.6 87.1l-.7 .7M105.6 94.1l-.7 .7M105.6 95l-.7 .7M105.6 95.8l-.7 .7M105.6 96.7l-.7 .7M105.6 97.6l-.7 .7M105.6 98.5l-.7 .7M105.6 99.3l-.7 .7M105.6 91.5l-.7 .7M105.6 90.6l-.7 .7M105.6 88l-.7 .7"/>
<path d="M105.6 86.2l-.7 .7M105.6 85.4l-.7 .7M136.3 95.8l.7 .7M136.3 96.7l.7 .7M136.3 97.6l.7 .7M136.3 98.5l.7 .7M136.3 99.3l.7 .7M136.3 86.2l.7 .7M137 95.8l-.7 .7M137 96.7l-.7 .7M137 97.6l-.7 .7M137 98.5l-.7 .7"/>
<path d="M137 99.3l-.7 .7M137 86.2l-.7 .7M104.9 100.2l.7 .7M104.9 101.1l.7 .7M104.9 101.9l.7 .7M105.6 100.2l-.7 .7M105.6 101.1l-.7 .7M105.6 101.9l-.7 .7M136.3 100.2l.7 .7M136.3 101.1l.7 .7M136.3 101.9l.7 .7M136.3 102.8l.7 .7"/>
<path d="M136.3 103.7l.7 .7M136.3 104.6l.7 .7M136.3 105.4l.7 .7M137 100.2l-.7 .7M137 101.1l-.7 .7M137 101.9l-.7 .7M137 102.8l-.7 .7M137 103.7l-.7 .7M137 104.6l-.7 .7M137 105.4l-.7 .7"/>
</g>
<g font-size="2.2">
<text x="184.6" y="190.6">project: N3-HTPSR5G</text>
<text x="184.5" y="196.4">Size: A4</text>
<text x="200.3" y="196.4">Number: 11</text>
<text x="222.8" y="196.4">Revision:</text>
<text x="184.5" y="200.3">Date:10/1/2024</text>
<text x="184.6" y="202.9">File: P11 BANK 65.SchDoc</text>
<text x="200.4" y="200.3">Time: 8:45:18 AM</text>
<text x="222.8" y="200.3">Sheet 11of 71</text>
</g>
<g font-size="2.2" fill="#00f">
<text x="244.8" y="191.2">HTP Hitech Co.,Ltd</text>
<text x="244.6" y="196.5">74 Pham Van Dong, Bac Tu Liem</text>
<text x="244.7" y="193.8">OCT5B - 2303, Resco Urban Area</text>
<text x="244.7" y="199.1">Hanoi</text>
</g>
<text font-size="2.2" fill="#000080" x="232.9" y="196.3">V1</text>
<g font-size=".8">
<text x="19.2" y="11.9">1</text>
<text x="53.5" y="11.9">2</text>
<text x="87.8" y="11.9">3</text>
<text x="122.1" y="11.9">4</text>
<text x="156.5" y="11.9">5</text>
<text x="190.8" y="11.9">6</text>
<text x="225.1" y="11.9">7</text>
<text x="259.5" y="11.9">8</text>
<text x="2.9" y="35.3">A</text>
<text x="275.8" y="35.3">A</text>
<text x="3" y="83.9">B</text>
<text x="104.3" y="83.8">AM13</text>
<text x="135.6" y="83.8">AP14</text>
<text x="275.9" y="83.9">B</text>
<text x="104.2" y="84.7">AM14</text>
<text x="104.3" y="88.2">AM12</text>
<text x="104.4" y="87.3">AN12</text>
<text x="104.4" y="89.9">AR13</text>
<text x="104.4" y="89">AR12</text>
<text x="104.5" y="85.6">AR11</text>
<text x="104.6" y="86.4">AP11</text>
<text x="107.6" y="89.5">IO_L21N_T3L_N5_AD8N_D07_65</text>
<text x="107.6" y="88.6">IO_L22P_T3U_N6_DBC_AD0P_D04_65</text>
<text x="107.6" y="87.7">IO_L22N_T3U_N7_DBC_AD0N_D05_65</text>
<text x="107.6" y="86.9">IO_L23P_T3U_N8_I2C_SCLK_65</text>
<text x="107.6" y="86">IO_L23N_T3U_N9_PERSTN1_I2C_SDA_65IO_L11N_T1U_N9_GC_A11_D27_65</text>
<text x="107.6" y="85.1">IO_L24P_T3U_N10_EMCCLK_65</text>
<text x="107.6" y="84.2">IO_L24N_T3U_N11_DOUT_CSO_B_65</text>
<text x="118.9" y="87.7">IO_L10N_T1U_N7_QBC_AD4N_A13_D29_65</text>
<text x="119.1" y="88.6">IO_L10P_T1U_N6_QBC_AD4P_A12_D28_65</text>
<text x="121" y="89.5">IO_L9N_T1L_N5_AD12N_A15_D31_65</text>
<text x="121.5" y="84.2">IO_L12N_T1U_N11_GC_A09_D25_65</text>
<text x="121.6" y="85.1">IO_L12P_T1U_N10_GC_A08_D24_65</text>
<text x="122" y="86.9">IO_L11P_T1U_N8_GC_A10_D26_65</text>
<text x="135.6" y="89.9">AV15</text>
<text x="135.6" y="89">AW15</text>
<text x="135.6" y="88.2">AP16</text>
<text x="135.6" y="87.3">AR16</text>
<text x="135.6" y="86.4">AR14</text>
<text x="135.6" y="85.6">AT14</text>
<text x="135.6" y="84.7">AP15</text>
<text x="104.4" y="95.1">AN16</text>
<text x="104.4" y="91.7">AN13</text>
<text x="104.5" y="93.4">AT12</text>
<text x="104.5" y="94.3">AP10</text>
<text x="104.5" y="92.5">AT11</text>
<text x="104.6" y="90.8">AP13</text>
<text x="107.6" y="95.6">IO_T2U_N12_CSI_ADV_B_65</text>
<text x="107.6" y="94.7">IO_T3U_N12_PERSTN0_65</text>
<text x="107.6" y="93.9">IO_L19P_T3L_N0_DBC_AD9P_D10_65IO_L7P_T1L_N0_QBC_AD13P_A18_65</text>
<text x="107.6" y="93">IO_L19N_T3L_N1_DBC_AD9N_D11_65</text>
<text x="107.6" y="92.1">IO_L20P_T3L_N2_AD1P_D08_65</text>
<text x="107.6" y="91.2">IO_L20N_T3L_N3_AD1N_D09_65</text>
<text x="107.6" y="90.3">IO_L21P_T3L_N4_AD8P_D06_65</text>
<text x="120.7" y="93">IO_L7N_T1L_N1_QBC_AD13N_A19_65</text>
<text x="121.2" y="90.3">IO_L9P_T1L_N4_AD12P_A14_D30_65</text>
<text x="123.1" y="91.2">IO_L8N_T1L_N3_AD5N_A17_65</text>
<text x="123.4" y="92.1">IO_L8P_T1L_N2_AD5P_A16_65</text>
<text x="124.1" y="94.7">IO_T1U_N12_SMBALERT_65</text>
<text x="125.1" y="95.6">IO_T0U_N12_VRP_A28_65</text>
<text x="135.6" y="95.1">AT10</text>
<text x="135.6" y="94.3">AT16</text>
<text x="135.6" y="93.4">AV16</text>
<text x="135.6" y="92.5">AW16</text>
<text x="135.6" y="91.7">AT15</text>
<text x="135.6" y="90.8">AU15</text>
<text x="104.4" y="101.3">AK14</text>
<text x="104.4" y="100.4">AK17</text>
<text x="104.4" y="96.9">AK16</text>
<text x="104.5" y="99.5">AL17</text>
<text x="104.5" y="96">AL16</text>
<text x="104.6" y="98.6">AJ16</text>
<text x="104.6" y="97.7">AJ15</text>
<text x="107.6" y="101.7">IO_L15N_T2L_N5_AD11N_A03_D19_65</text>
<text x="107.6" y="100.8">IO_L16P_T2U_N6_QBC_AD3P_A00_D16_65</text>
<text x="107.6" y="99.9">IO_L16N_T2U_N7_QBC_AD3N_A01_D17_65</text>
<text x="107.6" y="99.1">IO_L17P_T2U_N8_AD10P_D14_65</text>
<text x="107.6" y="98.2">IO_L17N_T2U_N9_AD10N_D15_65</text>
<text x="107.6" y="97.3">IO_L18P_T2U_N10_AD2P_D12_65</text>
<text x="107.6" y="96.4">IO_L18N_T2U_N11_AD2N_D13_65</text>
<text x="121" y="99.9">IO_L4N_T0U_N7_DBC_AD7N_A25_65</text>
<text x="121.3" y="100.8">IO_L4P_T0U_N6_DBC_AD7P_A24_65</text>
<text x="122.6" y="98.2">IO_L5N_T0U_N9_AD14N_A23_65</text>
<text x="122.6" y="96.4">IO_L6N_T0U_N11_AD6N_A21_65</text>
<text x="122.7" y="101.7">IO_L3N_T0L_N5_AD15N_A27_65</text>
<text x="122.9" y="99.1">IO_L5P_T0U_N8_AD14P_A22_65</text>
<text x="122.9" y="97.3">IO_L6P_T0U_N10_AD6P_A20_65</text>
<text x="135.6" y="101.3">AW13</text>
<text x="135.6" y="100.4">AU10</text>
<text x="135.6" y="99.5">AV10</text>
<text x="135.6" y="98.6">AV13</text>
<text x="135.6" y="97.7">AV12</text>
<text x="135.6" y="96.9">AU14</text>
<text x="135.6" y="96">AU13</text>
<text x="104.3" y="103.8">AM15</text>
<text x="104.4" y="103">AN15</text>
<text x="104.5" y="105.6">AL15</text>
<text x="104.5" y="104.7">AL14</text>
<text x="104.6" y="102.1">AJ14</text>
<text x="107.6" y="106">IO_L13P_T2L_N0_GC_QBC_A06_D22_65</text>
<text x="107.6" y="105.2">IO_L13N_T2L_N1_GC_QBC_A07_D23_65</text>
<text x="107.6" y="104.3">IO_L14P_T2L_N2_GC_A04_D20_65</text>
<text x="107.6" y="103.4">IO_L14N_T2L_N3_GC_A05_D21_65</text>
<text x="107.6" y="102.6">IO_L15P_T2L_N4_AD11P_A02_D18_65</text>
<text x="122.2" y="103.4">IO_L2N_T0L_N3_FWE_FCS2_B_65</text>
<text x="123" y="102.6">IO_L3P_T0L_N4_AD15P_A26_65</text>
<text x="123.6" y="105.2">IO_L1N_T0L_N1_DBC_RS1_65</text>
<text x="123.7" y="106">IO_L1P_T0L_N0_DBC_RS0_65</text>
<text x="124.7" y="104.3">IO_L2P_T0L_N2_FOE_B_65</text>
<text x="135.6" y="105.6">AW11</text>
<text x="135.6" y="104.7">AW10</text>
<text x="135.6" y="103.8">AU12</text>
<text x="135.6" y="103">AV11</text>
<text x="135.6" y="102.1">AW14</text>
<text x="3" y="132.5">C</text>
<text x="275.9" y="132.5">C</text>
<text x="2.9" y="181.1">D</text>
<text x="275.9" y="181.1">D</text>
<text x="19.2" y="204.6">1</text>
<text x="53.5" y="204.6">2</text>
<text x="87.8" y="204.6">3</text>
<text x="122.1" y="204.6">4</text>
<text x="156.5" y="204.6">5</text>
<text x="190.8" y="204.6">6</text>
<text x="225.1" y="204.6">7</text>
<text x="259.5" y="204.6">8</text>
</g>
<g font-size=".8" fill="#00f">
<text x="70.4" y="82.9">Recover clock 1th for SFP, from FPGA to SI5328B</text>
<text x="70.4" y="88.2">Recover clock 2th for SFP, from FPGA to SI5328B</text>
<text x="70.4" y="91.7">Recover clock for SFP28, from FPGA to SI5328B</text>
<text x="64.2" y="103.8">Recover clock for QSFP28, from FPGA to SI5328B</text>
</g>
<g font-size=".8" fill="#800000">
<text x="84.3" y="83.8">CDR-0-SI5328B-SFP_N</text>
<text x="150.6" y="83.8">M88_TXCTL_1</text>
<text x="75.6" y="84.2">CDR-0-SI5328B-SFP_N</text>
<text x="75.6" y="89.5">CDR-1-SI5328B-SFP_N</text>
<text x="75.7" y="85.1">CDR-0-SI5328B-SFP_P</text>
<text x="84.3" y="84.7">CDR-0-SI5328B-SFP_P</text>
<text x="85.2" y="89.9">CDR-1-SI5328B-SFP_P</text>
<text x="85.2" y="89">CDR-1-SI5328B-SFP_N</text>
<text x="150.6" y="85.6">M88_RXC_1</text>
<text x="150.6" y="84.7">M88_TXC_1</text>
<text x="150.6" y="87.3">M88_TXD0_1</text>
<text x="150.6" y="88.2">M88_TXD1_1</text>
<text x="150.6" y="89">M88_TXD2_1</text>
<text x="150.6" y="89.9">M88_TXD3_1</text>
<text x="156.7" y="86">M88_RXC_1</text>
<text x="156.7" y="89.5">M88_TXD2_1</text>
<text x="156.7" y="88.6">M88_TXD1_1</text>
<text x="156.7" y="87.7">M88_TXD0_1_1</text>
<text x="156.7" y="85.1">M88_TXC_1</text>
<text x="156.7" y="84.2">M88_TXCTL_1</text>
<text x="75.4" y="93">CDR-SI5328B-SFP28_N</text>
<text x="75.6" y="93.9">CDR-SI5328B-SFP28_P</text>
<text x="75.7" y="90.3">CDR-1-SI5328B-SFP_P</text>
<text x="84.3" y="92.5">CDR-SI5328B-SFP28_N</text>
<text x="84.3" y="93.4">CDR-SI5328B-SFP28_P</text>
<text x="150.6" y="91.7">M88_RXD0_1</text>
<text x="150.6" y="92.5">M88_RXD1_1</text>
<text x="150.6" y="93.4">M88_RXD2_1</text>
<text x="150.6" y="94.3">M88_RXD3_1</text>
<text x="150.6" y="90.8">M88_RXCTL_1</text>
<text x="156.7" y="94.7">M88_RXD3_1</text>
<text x="156.7" y="93.9">M88_RXD2_1</text>
<text x="156.7" y="93">M88_RXD1_1</text>
<text x="156.7" y="92.1">M88_RXD0_1</text>
<text x="156.7" y="91.2">M88_RXCTL_1</text>
<text x="156.7" y="90.3">M88_TXD3_1</text>
<text x="154.1" y="101.3">GND</text>
<text x="74.8" y="105.2">CDR-SI5328B-QSFP28_N</text>
<text x="75" y="106">CDR-SI5328B-QSFP28_P</text>
<text x="88.6" y="103.4">CLK-100M-1_N</text>
<text x="88.7" y="104.3">CLK-100M-1_P</text>
<text x="94.7" y="105.6">CDR-SI5328B-QSFP28_P</text>
<text x="94.7" y="104.7">CDR-SI5328B-QSFP28_N</text>
<text x="96.5" y="103">CLK-100M-1_N</text>
<text x="96.5" y="103.8">CLK-100M-1_P</text>
</g>
<g font-size=".8" fill="#000080">
<text x="117.4" y="82.9">U68H</text>
<text x="64.4" y="85.1">P44 CDR CLOCK SFP+[3C]</text>
<text x="64.4" y="84.2">P44 CDR CLOCK SFP+[3C]</text>
<text x="64.4" y="89.5">P44 CDR CLOCK SFP+[3C]</text>
<text x="163.8" y="86">P50 M88 MODULE[5B]</text>
<text x="163.8" y="89.5">P50 M88 MODULE[5B]</text>
<text x="163.8" y="88.6">P50 M88 MODULE[5B]</text>
<text x="163.8" y="87.7">P50 M88 MODULE[5B]</text>
<text x="163.8" y="85.1">P50 M88 MODULE[5B]</text>
<text x="163.8" y="84.2">P50 M88 MODULE[5B]</text>
<text x="60.4" y="93.9">P43 CDR CLOCK SFP28 &amp; QSFP28[3B]</text>
<text x="60.4" y="93">P43 CDR CLOCK SFP28 &amp; QSFP28[3B]</text>
<text x="64.4" y="90.3">P44 CDR CLOCK SFP+[3C]</text>
<text x="163.8" y="94.7">P50 M88 MODULE[5B]</text>
<text x="163.8" y="93.9">P50 M88 MODULE[5B]</text>
<text x="163.8" y="93">P50 M88 MODULE[5B]</text>
<text x="163.8" y="92.1">P50 M88 MODULE[5B]</text>
<text x="163.8" y="91.2">P50 M88 MODULE[5B]</text>
<text x="163.8" y="90.3">P50 M88 MODULE[5B]</text>
<text x="155.2" y="97.7">240R/04</text>
<text x="155.2" y="96.8">R696</text>
<text x="60.4" y="106">P43 CDR CLOCK SFP28 &amp; QSFP28[3B]</text>
<text x="60.4" y="105.2">P43 CDR CLOCK SFP28 &amp; QSFP28[3B]</text>
<text x="78.1" y="104.3">P53 M88 BUF[7C]</text>
<text x="78.1" y="103.4">P53 M88 BUF[7C]</text>
<text x="118.3" y="107.4">XCKU15P-2FFVE1517E</text>
</g>
<g font-size=".6" fill="#000080">
<text x="92.3" y="82.7" transform="rotate(90 92.3 82.7)">TP53</text>
<text x="106.9" y="82.8">BANK 65</text>
<text x="93.1" y="87.9" transform="rotate(90 93.1 87.9)">TP55</text>
<text x="93.8" y="86.2" transform="rotate(-90 93.8 86.2)">TP54</text>
<text x="92.3" y="91.4" transform="rotate(90 92.3 91.4)">TP57</text>
<text x="93.8" y="94.9" transform="rotate(-90 93.8 94.9)">TP58</text>
<text x="94.7" y="91.4" transform="rotate(-90 94.7 91.4)">TP56</text>
<text x="96.4" y="107.1" transform="rotate(-90 96.4 107.1)">TP59</text>
<text x="99" y="108.8" transform="rotate(-90 99 108.8)">TP60</text>
</g>
</svg>
